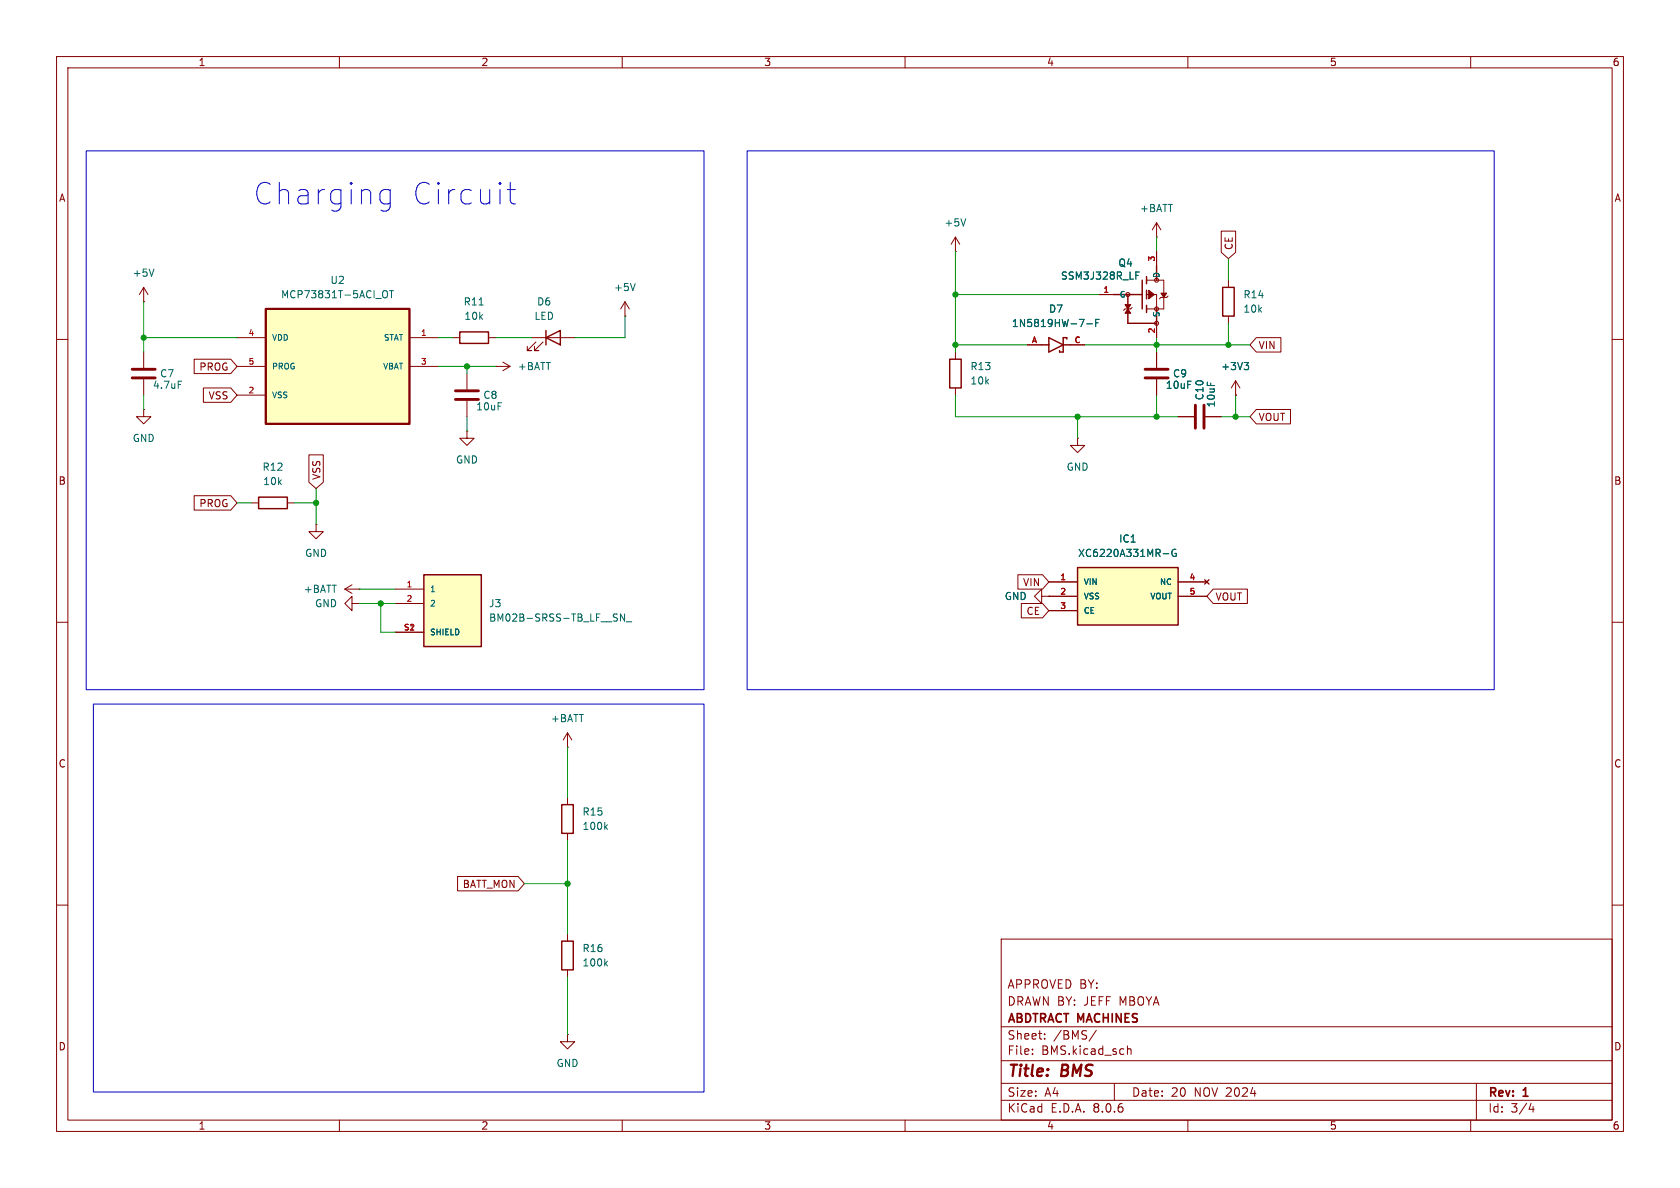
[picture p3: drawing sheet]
<svg xmlns="http://www.w3.org/2000/svg" width="297mm" height="210mm" viewBox="0 0 297 210" stroke-linecap="round" stroke-linejoin="round" font-family="sans-serif">
<g fill="none" stroke="#840000" stroke-width=".18">
<path d="M10 10h277v190h-277zM12 12h273v186h-273zM60 10v2M110 10v2M160 10v2M210 10v2M260 10v2M10 60h2M25.4 53.3h.1M25.4 50.8l-.8 1.3M25.4 50.8v2.5M25.4 50.8l.8 1.3"/>
<path d="M217.2 49.5v1.3M217.2 55.9v1.3M285 60h2M25.4 72.4v1.3h1.3l-1.3 1.2-1.3-1.2h1.3M25.4 72.4h.1M25.4 62.2v2.8M25.4 67.1v2.8M190.5 77.5v1.2h1.3l-1.3 1.3-1.3-1.3h1.3M190.5 77.5h.1M10 110h2M61 104.1l1.2 .8M61 104.1h2.5"/>
<path d="M62.2 103.4l-1.2 .7M63.5 104.1h.1M285 110h2M10 160h2M285 160h2M177 166h108v32h-108zM60 198v2M110 198v2M160 198v2M177 194.5h108M177 191.5h108M177 187.5h108"/>
<path d="M177 181.5h108M182.5 186.3v.1M182.5 185.5v.1M184.7 183.6v.1M184.7 182.8v.1M193.8 182.1l-1.3 2M197 191.5v3M199.3 184.9v1.5M199.3 185.5l.2-.1 .4 .1 .1 .9M210 198v2M260 198v2M261 191.5v6.5"/>
<path d="M270.7 195l-.4 1.1h.9M271 195.6v1"/>
</g>
<path d="M216.2 50.8h2v5.1h-2z" fill="none" stroke="#840000" stroke-width=".25"/>
<path d="M27.2 47.6l-.4 1.2M31.5 67.4h.6" fill="none" stroke="#006464" stroke-width=".18"/>
<path d="M23.4 66.8h4M23.4 65.3h4" fill="none" stroke="#840000" stroke-width=".51"/>
<path d="M74.9 101.6h10.2v12.7h-10.2z" fill="#ffffc2"/>
<g fill="none" stroke="#840000" stroke-width=".25">
<path d="M185.4 59.7l2.6 1.3-2.6 1.2zM188.6 59.9v-.2h-.6v2.5h-.7v-.2M196.8 52.1h5.1M199.4 52.1v5.1h5.1v-2.6M201.9 49.5v5.1M202.7 48.9v1.3M202.7 51.3v1.5M202.7 54v1.2M204.5 47v2.5M184.1 61h1.3M188 61h1.2M45.7 87.9h5.1v2h-5.1z"/>
<path d="M74.9 101.6h10.2v12.7h-10.2z"/>
</g>
<g fill="none" stroke="#840000" stroke-width=".18">
<path d="M204.5 39.4l-.8 1.2M204.5 39.4v2.5M204.5 39.4l.7 1.2M168.9 44.5h.1M168.9 41.9l-.8 1.3M168.9 41.9v2.6M168.9 41.9l.8 1.3M194.3 52.1h2.5M200.2 54.4l-.3 .2h-1l-.3 .3M202.7 52.1h1.8v2.5M202.7 49.5h3v5.1h-3M204.5 41.9h.1"/>
<path d="M204.5 44.5v2.5M204.5 57.2v2.5M206.5 52.3l-.3 .3h-1l-.2 .2M181.6 61h2.5M189.2 61h2.6M218.4 69.9h.1M218.4 67.3l-.7 1.3M218.4 67.3v2.6M218.4 67.3l.8 1.3M44.4 88.9h1.3M50.8 88.9h1.3M55.9 92.7v1.3h1.2l-1.2 1.3-1.3-1.3h1.3"/>
<path d="M55.9 92.7h.1M62.2 106.7v-1.3l-1.2 1.3 1.2 1.3v-1.3h1.3M63.5 106.7h.1M69.8 104.1h5.1M69.8 106.7h5.1M69.8 111.8h5.1"/>
<circle cx="199.4" cy="52.1" r=".36"/>
<circle cx="204.5" cy="57.2" r=".36"/>
<circle cx="204.5" cy="54.6" r=".36"/>
<circle cx="204.5" cy="49.5" r=".36"/>
</g>
<path d="M170.7 38.7l-.4 1.2M192.1 57.2h1M193.7 57.1h.4M194.3 56.5h-.6v1.2M200.8 48.7h.4M200.8 48.1h.6M220 64.1h.7l-.4 .5M220.5 64.6l.2 .2v.3l-.2 .2M110.4 108.5v1.3l-.7-1.3v1.3M110.7 109.9h1" fill="none" stroke="#006464" stroke-width=".18"/>
<g fill="#840000" stroke="#840000" stroke-width=".18">
<path d="M199.4 54.6l.5 .8h-1z"/>
<path d="M198.9 53.8h1l-.5 .8z"/>
<path d="M203.1 51.3l1 .8-1 .7z"/>
<path d="M205.2 51.8h1l-.5 .8z"/>
</g>
<path d="M190.5 100.3h17.8v10.2h-17.8z" fill="#ffffc2"/>
<path d="M167.9 63.5h2v5.1h-2zM190.5 100.3h17.8v10.2h-17.8zM99.3 142.2h2v5.1h-2zM99.3 166.4h2v5.1h-2z" fill="none" stroke="#840000" stroke-width=".25"/>
<g fill="none" stroke="#840000" stroke-width=".18">
<path d="M82.5 66v2.8M82.5 70.9v2.8M87.6 64.8h.1M87.6 64.8h2.6M88.9 64l1.3 .8M90.2 64.8l-1.3 .7M168.9 62.2v1.3M168.9 68.6v1.3M204.5 62.2v2.8M204.5 67.1v2.8M208.3 73.7h2.8M213.1 73.7h2.8"/>
<path d="M184.1 105.4v-1.3l-1.2 1.3 1.2 1.3v-1.3h1.3M185.4 105.4h.1M185.4 102.9h5.1M185.4 105.4h5.1M185.4 108h5.1M208.3 102.9h5.1M208.3 105.4h5.1M213 102.5l.7 .8M213.7 102.5l-.7 .8M100.3 132.1h.1M100.3 129.5v2.6M100.3 129.5l-.7 1.3"/>
<path d="M100.3 129.5l.8 1.3M100.3 141v1.2M100.3 147.3v1.3M100.3 165.1v1.3M100.3 171.5v1.2M100.3 182.9v1.3h1.3l-1.3 1.2-1.2-1.2h1.2M100.3 182.9h.1"/>
</g>
<path d="M205.6 97.9h1M207.9 97.2a.59 .59 0 0 0-.7 .5 .59 .59 0 0 0 .7 .6v-.5h-.2M107 146.1l.4 .5M107.4 145.8l-.5 .5M107 170.3l.4 .5M107.4 169.9l-.5 .5" fill="none" stroke="#006464" stroke-width=".18"/>
<path d="M80.5 70.6h4.1M80.5 69.1h4.1M202.4 66.8h4.1M202.4 65.3h4.1M211.3 71.6v4.1M212.9 71.6v4.1" fill="none" stroke="#840000" stroke-width=".51"/>
<path d="M47 54.6h25.4v20.3h-25.4z" fill="#ffffc2"/>
<path d="M47 54.6h25.4v20.3h-25.4z" fill="none" stroke="#840000" stroke-width=".41"/>
<g fill="none" stroke="#840000" stroke-width=".18">
<path d="M41.9 59.7h5.1M72.4 59.7h5.1M80 59.7h1.3M86.4 59.7h1.2M94 59.7h7.6M110.5 55.9h.1M110.5 53.3l-.8 1.3M110.5 53.3v2.6M110.5 53.3l.8 1.3M194.3 52.1h2.5M204.5 44.5v2.5M204.5 57.2v2.5"/>
<path d="M215.9 40.9h2.5v3.7l-1.2 1.1-1.3-1.1zM222.1 59.7h4.3v2.5h-4.3l-1.1-1.2zM34.3 63.5h6.5l1.1 1.3-1.1 1.2h-6.5zM36 68.6h4.8l1.1 1.3-1.1 1.2h-4.8zM41.9 69.9h5.1M41.9 64.8h5.1M72.4 64.8h5.1M82.5 76.2v1.3h1.3l-1.3 1.2-1.2-1.2h1.2M82.5 76.2h.1M94.7 60.5l-1.5 1.5h.8h-.8v-.8M96 60.5l-1.5 1.5h.7h-.7v-.8M181.6 61h2.5"/>
<path d="M189.2 61h2.6M204.5 62.2v2.8M204.5 67.1v2.8M208.3 73.7h2.8M213.1 73.7h2.8M218.4 69.9h.1M222.1 72.4h6v2.5h-6l-1.1-1.2zM34.3 87.6h6.5l1.1 1.3-1.1 1.3h-6.5zM54.6 80.4h2.6v4.8l-1.3 1.2-1.3-1.2zM180 101.6h4.3l1.1 1.3-1.1 1.2h-4.3zM180.6 106.7h3.7l1.1 1.3-1.1 1.2h-3.7zM185.4 105.4h.1"/>
<path d="M185.4 102.9h5.1M185.4 105.4h5.1M185.4 108h5.1M208.3 102.9h5.1M208.3 105.4h5.1M213 102.5l.7 .8M213.7 102.5l-.7 .8M214.5 104.1h6v2.6h-6l-1.1-1.3zM80.9 154.9h10.7l1.1 1.3-1.1 1.3h-10.7z"/>
</g>
<g fill="none" stroke="#006464" stroke-width=".18">
<path d="M67.9 51.4a.43 .43 0 0 1 .6 .4v.4a.43 .43 0 0 1-.6 .4M68.9 51.4h.7M69.2 51.4v1.2M84.7 53.9h.7M112.3 50.1l-.4 1.3M192.1 57.2h1M193.7 57.1h.4M194.3 56.5h-.6v1.2M200.8 48.7h.4M200.8 48.1h.6M220 64.1h.7l-.4 .5M220.5 64.6l.2 .2v.3l-.2 .2"/>
<path d="M205.6 97.9h1M207.9 97.2a.59 .59 0 0 0-.7 .5 .59 .59 0 0 0 .7 .6v-.5h-.2"/>
</g>
<path d="M81.3 58.7h5.1v2h-5.1zM96.5 59.7l2.6-1.3v2.6zM96.5 58.4v2.6" fill="none" stroke="#840000" stroke-width=".25"/>
<path d="M15.2 26.7h109.3v95.2h-109.3zM67.9 33.5h.7l.4 .2M69 33.5v3.1a1.03 1.03 0 0 1-1.3 .7M69 35.9l-.4 .1h-.7M89.7 33.5h1.4M90.2 32.2v3.3l.2 .4 .7 .1M132.1 26.7h132.1v95.2h-132.1zM16.5 124.5h108v68.5h-108z" fill="none" stroke="#0000c2" stroke-width=".18"/>
<g fill="none" stroke="#009600" stroke-width=".18">
<path d="M25.4 59.7h16.5M25.4 53.3v8.9M77.5 59.7h2.5M87.6 59.7h6.4M110.5 55.9v3.8h-8.9M168.9 52.1h25.4M168.9 44.5v17.7M204.5 41.9v2.6M204.5 59.7v2.5M217.2 45.7v3.8M217.2 57.2v3.8M25.4 69.9v2.5"/>
<path d="M77.5 64.8h10.1M82.5 64.8v1.2M82.5 73.7v2.5M168.9 69.9v3.8h39.4M168.9 61h12.7M190.5 73.7v3.8M191.8 61h29.2M204.5 69.9v3.8M215.9 73.7h5.1M218.4 69.9v3.8M41.9 88.9h2.5M52.1 88.9h3.8"/>
<path d="M55.9 86.4v6.3M63.5 104.1h6.3M63.5 106.7h6.3M67.3 106.7v5.1h2.5M100.3 132.1v8.9M92.7 156.2h7.6M100.3 148.6v16.5M100.3 172.7v10.2"/>
</g>
<g fill="#009600" stroke="#009600" stroke-width=".18">
<circle cx="25.4" cy="59.7" r=".46"/>
<circle cx="82.5" cy="64.8" r=".46"/>
<circle cx="168.9" cy="61" r=".46"/>
<circle cx="190.5" cy="73.7" r=".46"/>
<circle cx="168.9" cy="52.1" r=".46"/>
<circle cx="217.2" cy="61" r=".46"/>
<circle cx="204.5" cy="61" r=".46"/>
<circle cx="218.4" cy="73.7" r=".46"/>
<circle cx="204.5" cy="73.7" r=".46"/>
<circle cx="55.9" cy="88.9" r=".46"/>
<circle cx="100.3" cy="156.2" r=".46"/>
<circle cx="67.3" cy="106.7" r=".46"/>
</g>
<g font-size="5.3" fill="#0000c2">
<text x="44.8" y="36.4">Charging</text>
<text x="72.6" y="36.4">Circuit</text>
</g>
<g font-size="2.8" fill="#840000">
<text x="178" y="190.9">Title:</text>
<text x="187.7" y="190.9">BMS</text>
</g>
<g font-size="2.1" fill="#840000">
<text x="178" y="178">DRAWN BY: JEFF MBOYA</text>
<text x="178" y="175">APPROVED BY:</text>
<text x="178" y="184">Sheet:</text>
<text x="178" y="181.2">ABDTRACT MACHINES</text>
<text x="186.2" y="184">/BMS/</text>
<text x="178" y="186.7">File:</text>
<text x="184.1" y="186.7">BMS.kicad_sch</text>
<text x="178" y="196.9">KiCad</text>
<text x="178" y="194.1">Size:</text>
<text x="184.7" y="194.1">A4</text>
<text x="185.7" y="196.9">E.D.A.</text>
<text x="193.3" y="196.9">8.0.6</text>
<text x="200" y="194.1">Date:</text>
<text x="207" y="194.1">20</text>
<text x="211.2" y="194.1">NOV 2024</text>
<text x="263" y="194.3">Rev:</text>
<text x="263" y="196.9">Id:</text>
<text x="267.1" y="196.9">3/4</text>
<text x="269.4" y="194.3">1</text>
</g>
<g font-size="1.8" fill="#840000">
<text x="35" y="11.9">1</text>
<text x="85" y="11.9">2</text>
<text x="135" y="11.9">3</text>
<text x="185" y="11.9">4</text>
<text x="235" y="11.9">5</text>
<text x="285" y="11.9">6</text>
<text x="10.3" y="35.9">A</text>
<text x="285.3" y="35.9">A</text>
<text x="218.1" y="44.3" transform="rotate(-90 218.1 44.3)">CE</text>
<text x="35.1" y="65.7">PROG</text>
<text x="222.4" y="61.9">VIN</text>
<text x="36.8" y="70.8">VSS</text>
<text x="222.4" y="74.6">VOUT</text>
<text x="10.3" y="85.9">B</text>
<text x="35.1" y="89.9">PROG</text>
<text x="56.8" y="84.9" transform="rotate(-90 56.8 84.9)">VSS</text>
<text x="285.3" y="85.9">B</text>
<text x="180.8" y="103.8">VIN</text>
<text x="214.8" y="106.4">VOUT</text>
<text x="181.4" y="108.9">CE</text>
<text x="10.3" y="135.9">C</text>
<text x="285.3" y="135.9">C</text>
<text x="81.7" y="157.2">BATT_MON</text>
<text x="10.3" y="185.9">D</text>
<text x="285.3" y="185.9">D</text>
<text x="35" y="199.9">1</text>
<text x="85" y="199.9">2</text>
<text x="135" y="199.9">3</text>
<text x="185" y="199.9">4</text>
<text x="235" y="199.9">5</text>
<text x="285" y="199.9">6</text>
</g>
<g font-size="1.8" fill="#006464">
<text x="166.9" y="40.2">+5V</text>
<text x="201.4" y="37.7">+BATT</text>
<text x="197.6" y="47.3">Q4</text>
<text x="23.4" y="49.1">+5V</text>
<text x="49.6" y="52.9">MCP73831T-5ACI_OT</text>
<text x="58.3" y="50.4">U2</text>
<text x="108.5" y="51.7">+5V</text>
<text x="187.5" y="49.6">SSM3J328R_LF</text>
<text x="219.7" y="52.9">R14</text>
<text x="81.9" y="54.2">R11</text>
<text x="82" y="56.7">10k</text>
<text x="94.4" y="56.7">LED</text>
<text x="94.9" y="54.2">D6</text>
<text x="178.8" y="58">1N5819HW-7-F</text>
<text x="185.3" y="55.5">D7</text>
<text x="219.7" y="55.5">10k</text>
<text x="91.4" y="65.6">+BATT</text>
<text x="171.5" y="65.6">R13</text>
<text x="215.8" y="65.6">+3V3</text>
<text x="26.9" y="68.9">4.7uF</text>
<text x="28.2" y="66.9">C7</text>
<text x="85.4" y="70.7">C8</text>
<text x="171.5" y="68.2">10k</text>
<text x="206" y="68.9">10uF</text>
<text x="207.3" y="66.9">C9</text>
<text x="213" y="70.9" transform="rotate(-90 213 70.9)">C10</text>
<text x="84.1" y="72.7">10uF</text>
<text x="215" y="72.1" transform="rotate(-90 215 72.1)">10uF</text>
<text x="23.4" y="78.3">GND</text>
<text x="46.3" y="83.4">R12</text>
<text x="80.5" y="82.1">GND</text>
<text x="188.5" y="83.4">GND</text>
<text x="46.4" y="86">10k</text>
<text x="53.8" y="98.7">GND</text>
<text x="190.5" y="98.7">XC6220A331MR-G</text>
<text x="197.7" y="96.1">IC1</text>
<text x="53.6" y="105">+BATT</text>
<text x="55.6" y="107.5">GND</text>
<text x="86.4" y="107.5">J3</text>
<text x="177.5" y="106.3">GND</text>
<text x="86.4" y="110.1">BM02B-SRSS-TB_LF__SN_</text>
<text x="97.3" y="127.9">+BATT</text>
<text x="102.9" y="144.4">R15</text>
<text x="102.9" y="146.9">100k</text>
<text x="102.9" y="168.5">R16</text>
<text x="102.9" y="171">100k</text>
<text x="98.3" y="188.8">GND</text>
</g>
<g font-size="1.4" fill="#a90000">
<text x="204.2" y="46.3" transform="rotate(-90 204.2 46.3)">3</text>
<text x="195" y="51.8">1</text>
<text x="43.8" y="59.4">4</text>
<text x="74.3" y="59.4">1</text>
<text x="204.2" y="59" transform="rotate(-90 204.2 59)">2</text>
<text x="43.8" y="64.5">5</text>
<text x="74.3" y="64.5">3</text>
<text x="182.3" y="60.7">A</text>
<text x="189.9" y="60.7">C</text>
<text x="43.8" y="69.6">2</text>
<text x="71.8" y="103.9">1</text>
<text x="71.8" y="106.4">2</text>
<text x="187.3" y="102.6">1</text>
<text x="187.3" y="105.2">2</text>
<text x="187.3" y="107.7">3</text>
<text x="210.2" y="102.6">4</text>
<text x="210.2" y="105.2">5</text>
<text x="71.3" y="111.5">S1</text>
<text x="72.2" y="111.5">2</text>
</g>
<g font-size="1.4" fill="#006464">
<text x="197.9" y="52.8">G</text>
<text x="205.2" y="49.3" transform="rotate(-90 205.2 49.3)">D</text>
<text x="205.2" y="56.1" transform="rotate(-90 205.2 56.1)">S</text>
<text x="48" y="60.4">VDD</text>
<text x="48" y="65.5">PROG</text>
<text x="67.6" y="65.5">VBAT</text>
<text x="67.7" y="60.4">STAT</text>
<text x="48" y="70.6">VSS</text>
<text x="75.9" y="104.9">1</text>
<text x="75.9" y="107.4">2</text>
<text x="191.5" y="103.6">VIN</text>
<text x="191.5" y="106.1">VSS</text>
<text x="203.2" y="106.1">VOUT</text>
<text x="204.9" y="103.6">NC</text>
<text x="75.9" y="112.5">SHIELD</text>
<text x="191.5" y="108.7">CE</text>
</g>
</svg>
